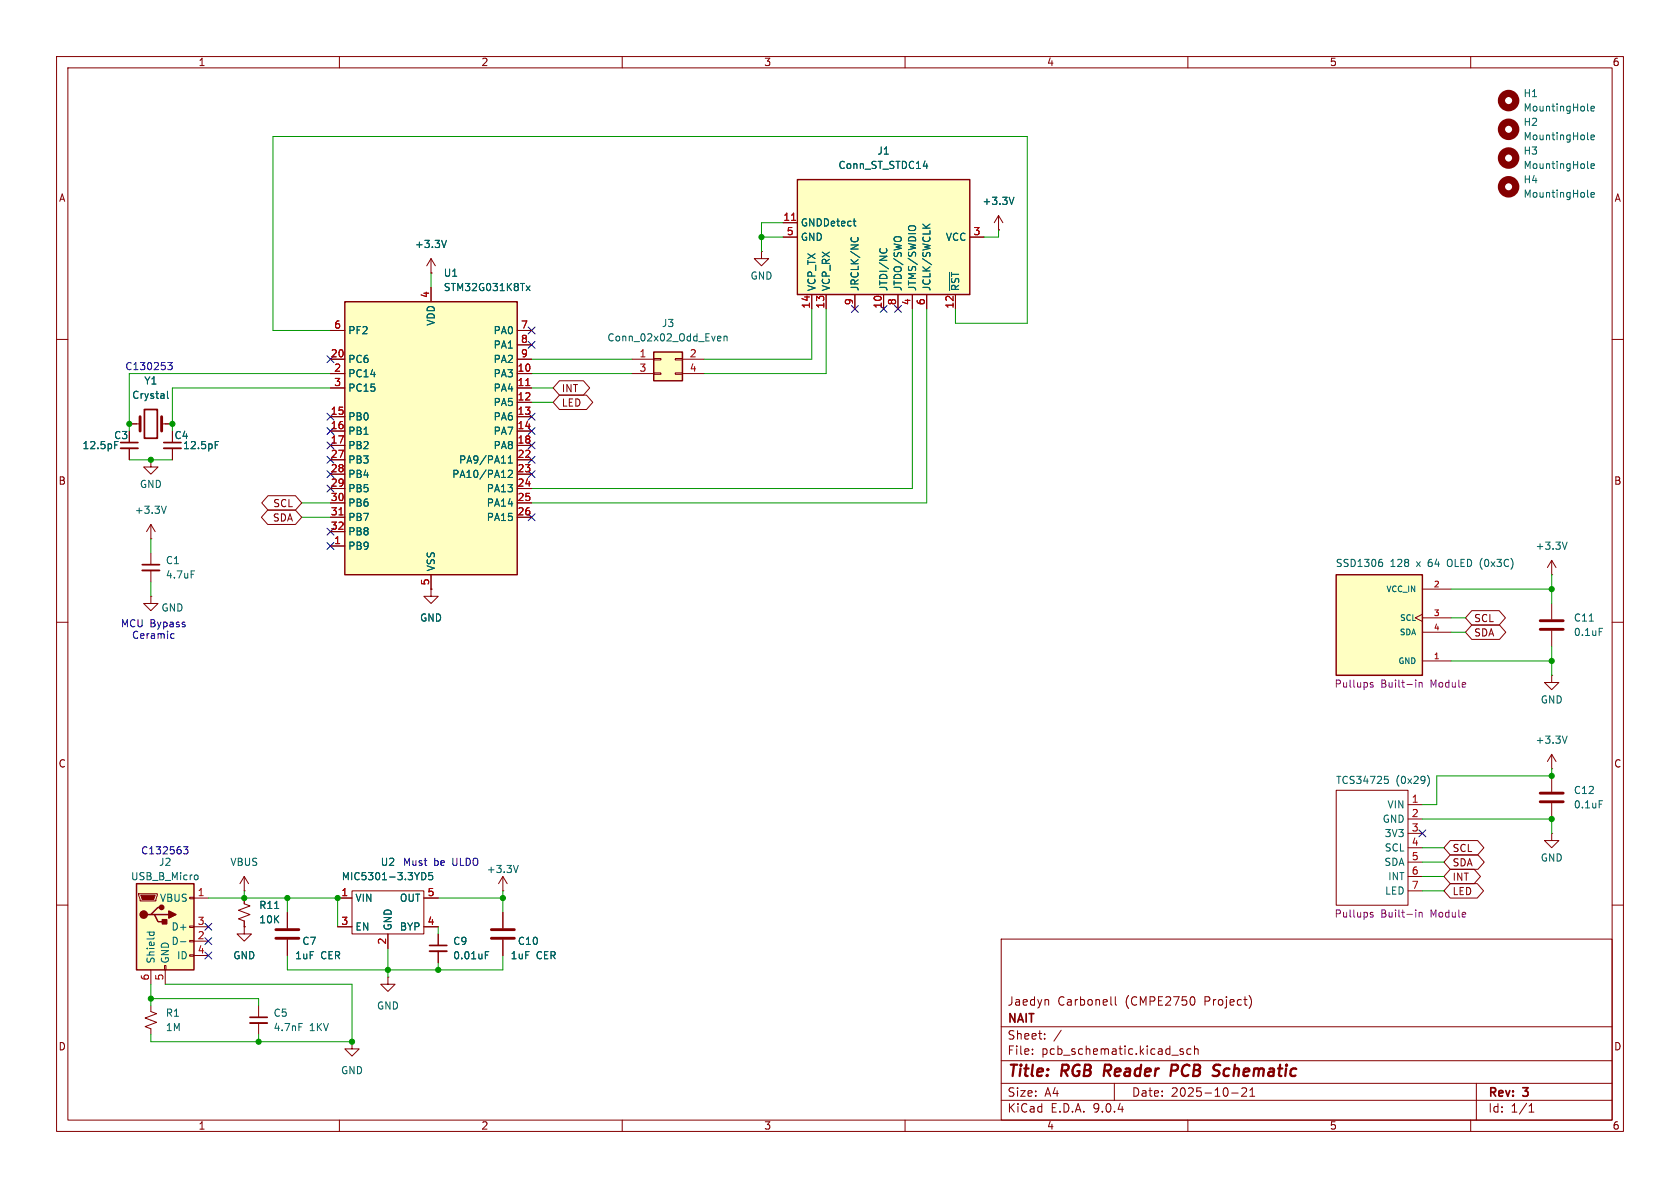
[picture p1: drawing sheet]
<svg xmlns="http://www.w3.org/2000/svg" width="297mm" height="210mm" viewBox="0 0 297 210" stroke-linecap="round" stroke-linejoin="round" font-family="sans-serif">
<g fill="none" stroke="#840000" stroke-width=".18">
<path d="M10 10h277v190h-277zM12 12h273v186h-273zM60 10v2M110 10v2M160 10v2M210 10v2M260 10v2M10 60h2M285 60h2M10 110h2M285 110h2M10 160h2"/>
<path d="M177 166h108v32h-108zM185.3 176.8l.1 .9M196.5 177.6l.1 .1M197.2 176.2v1.3l.2 .2M210.9 176.2a.94 .94 0 0 1 0 1.5M220.8 176a1.72 1.72 0 0 1 0 2.3M285 160h2M60 198v2M110 198v2M160 198v2M177 194.5h108M177 191.5h108"/>
<path d="M177 187.5h108M177 181.5h108M182.5 186.3v.1M182.5 185.5v.1M184.7 183.6v.1M184.7 182.8v.1M187.6 182.1l-1.3 2M197 191.5v3M209.2 185.5l-.4-.1-.2 .2 .1 .2 .5 .2v.3h-.6M210 198v2M210.5 185.5l-.4-.1-.3 .3v.4l.2 .2h.5M211.2 185.5l.2-.1 .3 .1 .1 .9"/>
<path d="M211.2 184.9v1.5M217.7 193.2h1.2M219.5 192.4l.6-.1 .2 .1 .1 .3-.9 1.1h.9M221 193.8h.8M221 192.7l.4-.4v1.5M260 198v2M261 191.5v6.5M270.3 196.6h.9M270.3 195.5l.4-.4v1.5"/>
</g>
<path d="M195.4 188.2l-.3 2M207.9 188.2h-.7l-.3 2M208 189.2l-1 .1M215.5 188.2l.2 .1" fill="none" stroke="#840000" stroke-width=".4"/>
<circle cx="266.7" cy="22.9" r="1.27" fill="none" stroke="#840000" stroke-width="1.3"/>
<path d="M280.7 24.5l.1 .2M281.3 24.3l.6-.1-.1-.3h-.4l-.1 .1v.6h.5" fill="none" stroke="#006464" stroke-width=".18"/>
<path d="M24.1 156.2h10.2v15.3h-10.2z" fill="#ffffc2"/>
<path d="M24.1 156.2h10.2v15.3h-10.2zM26.7 161.7h.6l.6 1.2h1.3M27.3 161.7h2.5M28.6 160.4h-.7l-1.2 1.3h-.7" fill="none" stroke="#840000" stroke-width=".25"/>
<g fill="none" stroke="#840000" stroke-width=".18">
<path d="M22.9 79.2v2.1M26.7 95.3h.1M26.7 81.3v1.3h1.2l-1.2 1.2-1.3-1.2h1.3M26.7 81.3h.1M26.7 92.7v2.6M26.7 97.8v2M26.7 92.7l-.8 1.3M26.7 92.7l.7 1.3M26.7 105.4v1.3h1.2l-1.2 1.3-1.3-1.3h1.3M26.7 105.4h.1M26.7 100.8v2.1M76.2 104.1v1.3h1.3l-1.3 1.3-1.3-1.3h1.3"/>
<path d="M76.2 104.1h.1M274.3 119.4v1.3h1.3l-1.3 1.2-1.3-1.2h1.3M274.3 119.4h.1M274.3 106.7v2.8M274.3 111.5v2.8M24.5 158h3.3v.2l-.2 1.1h-2.8zM33.5 158.6h.8v.3h-.8zM34.3 158.8h2.5M43.2 157.5h.1M43.2 158.8v1l1 .3-2 .8 2 .8-2 .7 1 .4v1M43.2 154.9l-.8 1.3M43.2 154.9l.7 1.3"/>
<path d="M43.2 154.9v2.6M88.9 157.5h.1M88.9 154.9l-.8 1.3M88.9 154.9l.8 1.3M88.9 154.9v2.6M26.7 171.5v2.5M29.1 170.7h.2v.8h-.2zM29.2 171.5v2.5M33.5 163.7h.8v.3h-.8zM33.5 166.2h.8v.3h-.8zM33.5 168.8h.8v.2h-.8zM34.3 163.8h2.5"/>
<path d="M34.3 166.4h2.5M34.3 168.9h2.5M43.2 163.8v1.3h1.2l-1.2 1.3-1.3-1.3h1.3M43.2 163.8h.1M68.6 172.7v1.3h1.2l-1.2 1.3-1.3-1.3h1.3M68.6 172.7h.1M88.9 161.3v2.8M88.9 166.1v2.8"/>
</g>
<path d="M24.9 158.2h2.5l-.2 .8h-2.1z" fill="#840000" stroke="#840000" stroke-width=".18"/>
<g fill="#840000" stroke="#840000" stroke-width=".25">
<path d="M28.7 162.6h.8v.7h-.8z"/>
<path d="M29.8 161l1.3 .7-1.3 .6z"/>
<circle cx="25.4" cy="161.7" r=".63"/>
<circle cx="28.6" cy="160.4" r=".38"/>
</g>
<path d="M20.3 78.7h.4M29.4 89.5l-.4 1.2M33.8 100.9h.6M281 109.8h.7M282.7 111.1h.6M34.6 154.7h.3l.1 .2v.5l-.4 .1M91.6 153l-.4 1.2M26 164.8h1.2M26.5 164.8l-.1 .3M27.2 164.8v.3M31.9 166.5h1M48.6 160.6h.7" fill="none" stroke="#006464" stroke-width=".18"/>
<path d="M21.3 78.2h3.1M25.1 99.8h3.1" fill="none" stroke="#840000" stroke-width=".3"/>
<path d="M21.3 79.2h3.1M25.1 100.8h3.1" fill="none" stroke="#840000" stroke-width=".33"/>
<path d="M272.3 109.7h4.1M272.3 111.3h4.1M86.9 165.9h4M86.9 164.3h4" fill="none" stroke="#840000" stroke-width=".51"/>
<path d="M236.2 101.6h15.3v17.8h-15.3z" fill="#ffffc2"/>
<path d="M236.2 101.6h15.3v17.8h-15.3z" fill="none" stroke="#840000" stroke-width=".25"/>
<path d="M251.5 108.6l-1.3 .6 1.3 .7M251.5 104.1h5M251.5 109.2h5M251.5 111.8h5M251.5 116.8h5" fill="none" stroke="#840000" stroke-width=".18"/>
<path d="M244 99.4h.2l.2 .2v.4l-.4 .1M244.1 98.9h.2" fill="none" stroke="#006464" stroke-width=".18"/>
<path d="M242.7 120.7l-.3-.1-.2 .2 .1 .2 .4 .1v.3h-.5M250.3 120.2v.1M250.3 120.6v.9M250.9 120.8l.2-.2 .3 .1v.8M250.9 120.6v.9" fill="none" stroke="#840084" stroke-width=".18"/>
<path d="M61 53.3h30.4v48.3h-30.4z" fill="#ffffc2"/>
<path d="M61 53.3h30.4v48.3h-30.4z" fill="none" stroke="#840000" stroke-width=".25"/>
<g fill="none" stroke="#840000" stroke-width=".18">
<path d="M176.5 38.1l-.7 1.3M176.5 38.1l.8 1.3M176.5 38.1v2.5M58.4 58.4h2.6M76.2 48.3h.1M76.2 45.7v2.6M76.2 50.8v2.5M76.2 45.7l-.8 1.3M76.2 45.7l.8 1.3M91.4 58.4h2.6M134.6 44.5v1.2h1.3l-1.3 1.3-1.3-1.3h1.3M134.6 44.5h.1"/>
<path d="M176.5 40.6h.1M58.4 63.5h2.6M58.4 66h2.6M58.4 68.6h2.6M58.4 73.7h2.6M58.4 76.2h2.6M58.4 78.7h2.6M91.4 63.5h2.6M91.4 66h2.6M91.4 68.6h2.6M91.4 73.7h2.6M91.4 76.2h2.6"/>
<path d="M91.4 78.7h2.6M91.4 61h2.6M91.4 71.1h2.6M58.4 81.3h2.6M58.4 83.8h2.6M58.4 86.4h2.6M58.4 88.9h2.6M58.4 91.4h2.6M58.4 94h2.6M58.4 96.5h2.6M91.4 81.3h2.6M91.4 83.8h2.6"/>
<path d="M91.4 86.4h2.6M91.4 88.9h2.6M91.4 91.4h2.6M274.3 99.1l-.7 1.2M274.3 99.1l.8 1.2M274.3 99.1v2.5M76.2 101.6v2.5M274.3 101.6h.1M274.3 135.9h.1M274.3 133.4v2.5M274.3 137.2v2.8M274.3 133.4l-.7 1.2"/>
<path d="M274.3 133.4l.8 1.2M274.3 142v2.8M50.8 161.3v2.8M50.8 166.1v2.8M62.2 184.2v1.2h1.3l-1.3 1.3-1.2-1.3h1.2M62.2 184.2h.1"/>
</g>
<path d="M93 68.2h.7M59.9 91h.8" fill="none" stroke="#a90000" stroke-width=".18"/>
<g fill="none" stroke="#006464" stroke-width=".18">
<path d="M280.7 19.4l.1 .2M281.3 19.2l.6-.1-.1-.3h-.4l-.1 .2v.6h.5M179.3 34.9l-.5 1.2M280.7 29.6l.1 .2M280.7 34.7l.1 .2M281.3 29.4l.6-.2-.1-.2-.4-.1-.1 .2v.6h.5M281.3 34.4l.6-.1-.1-.2-.4-.1-.1 .2v.6h.5M78.9 42.5l-.4 1.3M93 50.5l.7 .9M93.7 50.5l-.7 .9M89.9 81.9h.7M89.9 81l.3-.4v1.3"/>
<path d="M89.9 83.3l.4-.2 .3 .4-.8 .9h.8M277 95.8l-.4 1.3M277 130.1l-.4 1.3M282.7 141.5h.6"/>
</g>
<g fill="none" stroke="#840000" stroke-width="1.3">
<circle cx="266.7" cy="17.8" r="1.27"/>
<circle cx="266.7" cy="33" r="1.27"/>
<circle cx="266.7" cy="27.9" r="1.27"/>
</g>
<path d="M272.3 140.2h4.1M272.3 141.7h4.1M48.8 165.9h4M48.8 164.3h4" fill="none" stroke="#840000" stroke-width=".51"/>
<path d="M141 31.8h30.4v20.3h-30.4z" fill="#ffffc2"/>
<path d="M141 31.8h30.4v20.3h-30.4z" fill="none" stroke="#840000" stroke-width=".25"/>
<g fill="none" stroke="#840000" stroke-width=".18">
<path d="M138.4 39.4h2.6M138.4 41.9h2.6M143.5 52.1v2.5M146 52.1v2.5M151.1 52.1v2.5M156.2 52.1v2.5M158.7 52.1v2.5M161.3 52.1v2.5M163.8 52.1v2.5M168.9 52.1v2.5M171.4 41.9h2.6M22.9 74.9h1.9"/>
<path d="M28.6 74.9h1.9M30.5 79.2v2.1M236.2 139.7h12.7v20.3h-12.7zM248.9 142.2h2.6M248.9 144.8h2.6M248.9 147.3h2.6M248.9 149.9h2.6M248.9 152.4h2.6M248.9 154.9h2.6M248.9 157.5h2.6M26.7 177.8v1l1 .4-2 .8 2 .7-2 .8 1 .4v1"/>
</g>
<g fill="none" stroke="#006464" stroke-width=".18">
<path d="M150.8 39.1h.5M151.1 39.9h.2M163.1 39.6l.8 .7M163.2 29.4h.8M164.4 39.6l-.7 .6M150.6 42l-.2 .2 .1 .3M151.6 42l.1 .2-.1 .3M155.6 44l-.1 .3M156.7 44l.1 .3M167.9 48.1v3.2M29.6 69.2v1l.2 .2M38.1 78.7h.4"/>
<path d="M38.1 78h.6M244.8 137.2h.6M244.9 137.7h.3l.2 .3-.1 .4-.4 .1M252.3 137.1a1.46 1.46 0 0 1 0 1.9"/>
</g>
<path d="M139.9 39h.8" fill="none" stroke="#a90000" stroke-width=".18"/>
<path d="M25.5 72.4h2.3v5.1h-2.3zM29 78.2h3" fill="none" stroke="#840000" stroke-width=".3"/>
<path d="M29 79.2h3" fill="none" stroke="#840000" stroke-width=".33"/>
<path d="M24.8 73.7v2.5M28.6 73.7v2.5" fill="none" stroke="#840000" stroke-width=".51"/>
<path d="M242.7 161.3h-.3l-.2 .2 .1 .1 .4 .2v.3h-.5M250.3 160.9v.1M250.3 161.3v.8M250.9 161.4l.2-.1h.3v.8M250.9 161.3v.8" fill="none" stroke="#840084" stroke-width=".18"/>
<path d="M115.6 62.2h5v5.1h-5z" fill="#ffffc2"/>
<path d="M115.6 62.2h5v5.1h-5z" fill="none" stroke="#840000" stroke-width=".25"/>
<g fill="none" stroke="#840000" stroke-width=".18">
<path d="M138.4 39.4h2.6M58.4 58.4h2.6M76.2 48.3h.1M76.2 50.8v2.5M91.4 58.4h2.6M138.4 41.9h2.6M143.5 52.1v2.5M146 52.1v2.5M151.1 52.1v2.5M156.2 52.1v2.5M158.7 52.1v2.5M161.3 52.1v2.5"/>
<path d="M163.8 52.1v2.5M168.9 52.1v2.5M171.4 41.9h2.6M176.5 40.6h.1M22.9 74.9h1.2M22.9 79.2v2.1M29.2 74.9h1.3M30.5 79.2v2.1M58.4 63.5h2.6M58.4 66h2.6M58.4 68.6h2.6M58.4 73.7h2.6"/>
<path d="M58.4 76.2h2.6M58.4 78.7h2.6M91.4 63.5h2.6M91.4 66h2.6M91.4 68.6h2.6M91.4 73.7h2.6M91.4 76.2h2.6M91.4 78.7h2.6M91.4 61h2.6M91.4 71.1h2.6M98.9 69.8h4.8l1.1 1.3-1.1 1.3h-4.8l-1.1-1.3zM98.9 67.3h4.2l1.1 1.3-1.1 1.3h-4.2l-1.1-1.3z"/>
<path d="M111.8 63.5h3.8M111.8 66h3.8M115.6 63.4h1.2v.2h-1.2zM115.6 65.9h1.2v.3h-1.2zM119.4 63.4h1.2v.2h-1.2zM119.4 65.9h1.2v.3h-1.2zM120.6 63.5h3.9M120.6 66h3.9M47.3 90.2h4.9l1.1 1.2-1.1 1.3h-4.9l-1.1-1.3zM47.4 87.6h4.8l1.1 1.3-1.1 1.3h-4.8l-1.1-1.3zM58.4 81.3h2.6M58.4 83.8h2.6"/>
<path d="M58.4 86.4h2.6M58.4 88.9h2.6M58.4 91.4h2.6M58.4 94h2.6M58.4 96.5h2.6M91.4 81.3h2.6M91.4 83.8h2.6M91.4 86.4h2.6M91.4 88.9h2.6M91.4 91.4h2.6M76.2 104.1h.1M76.2 101.6v2.5"/>
<path d="M260.2 107.9h4.8l1.1 1.3-1.1 1.3h-4.8l-1.1-1.3zM260.2 110.5h4.9l1.1 1.3-1.1 1.2h-4.9l-1.1-1.2zM43.2 158.8v1M59.7 158.8h2.5M62.2 157.5h12.7v7.6h-12.7zM74.9 158.8h2.6M256.4 153.7h4.2l1.1 1.2-1.1 1.3h-4.2l-1.1-1.3zM256.4 148.6h4.8l1.1 1.3-1.1 1.2h-4.8l-1.1-1.2zM256.4 156.2h4.8l1.1 1.3-1.1 1.3h-4.8l-1.1-1.3zM256.4 151.1h4.9l1.1 1.3-1.1 1.3h-4.9l-1.1-1.3zM274.3 147.3v1.3h1.3l-1.3 1.3-1.3-1.3h1.3M274.3 147.3h.1"/>
<path d="M43.2 163.8h.1M43.2 162.8v1M45.7 177.8v2M50.8 161.3v2.8M50.8 166.1v2.8M59.7 163.8h2.5M68.6 165.1v2.5M74.9 163.8h2.6M77.5 165.1v2M77.5 168.1v2.1M88.9 161.3v2.8M88.9 166.1v2.8"/>
<path d="M45.7 180.8v2.1"/>
</g>
<g fill="none" stroke="#006464" stroke-width=".18">
<path d="M150.8 39.1h.5M151.1 39.9h.2M163.1 39.6l.8 .7M163.2 29.4h.8M164.4 39.6l-.7 .6M179.3 34.9l-.5 1.2M78.9 42.5l-.4 1.3M93 50.5l.7 .9M93.7 50.5l-.7 .9M127 59.4l.4 .1 .1 .2-.7 .1M128 59.5l.2-.1 .3 .1v.8M128 59.4v.9"/>
<path d="M150.6 42l-.2 .2 .1 .3M151.6 42l.1 .2-.1 .3M155.6 44l-.1 .3M156.7 44l.1 .3M167.9 48.1v3.2M20.3 78.7h.4M29.6 69.2v1l.2 .2M38.1 78.7h.4M38.1 78h.6M127.4 60.2l-.4 .1M89.9 81.9h.7M89.9 81l.3-.4v1.3"/>
<path d="M89.9 83.3l.4-.2 .3 .4-.8 .9h.8M74.6 154.2a.64 .64 0 0 1 .7 .7 .64 .64 0 0 1-.7 .6zM76.4 154.2h-.6v.7l.2-.2 .4 .1 .1 .2-.1 .4-.1 .1-.5-.1M48.6 160.6h.7M85.8 168.8h.4M85.8 168.2h.6M52.8 180.9h.7"/>
</g>
<path d="M44.2 179.8h3M75.9 167.1h3.1" fill="none" stroke="#840000" stroke-width=".3"/>
<path d="M75.9 168.1h3.1M44.2 180.8h3" fill="none" stroke="#840000" stroke-width=".33"/>
<g fill="none" stroke="#009600" stroke-width=".18">
<path d="M138.4 39.4h-3.8v5.1M76.2 48.3v2.5M134.6 41.9h3.8M143.5 54.6v8.9h-19M146 54.6v11.4h-21.5M161.3 54.6v31.8h-67.3M163.8 54.6v34.3h-69.8M168.9 54.6v2.6h12.7v-33.1h-133.3v34.3h10.1M176.5 40.6v1.3h-2.5M58.4 66h-35.5v10.2M58.4 68.6h-27.9v7.6M94 66h17.8"/>
<path d="M94 68.6h3.8M94 63.5h17.8M94 71.1h3.8M22.9 81.3h7.6M26.7 95.3v2.5M53.3 88.9h5.1M53.3 91.4h5.1M26.7 102.9v2.5M256.5 104.1h17.8M256.5 109.2h2.6M256.5 116.8h17.8M256.5 111.8h2.6"/>
<path d="M274.3 101.6v5.1M274.3 114.3v5.1M274.3 135.9v1.3h-20.3v5h-2.5M36.8 158.8h22.9v5M43.2 157.5v1.3M50.8 158.8v2.5M77.5 158.8h11.4M88.9 157.5v3.8M251.5 144.8h22.8v2.5M251.5 152.4h3.8M251.5 157.5h3.8M251.5 149.9h3.8"/>
<path d="M251.5 154.9h3.8M26.7 174v3.8M26.7 176.5h19v1.3M29.2 174h33v10.2h-35.5v-1.3M50.8 168.9v2.6h38.1v-2.6M68.6 167.6v5.1M77.5 163.8v1.3M77.5 170.2v1.3M45.7 182.9v1.3"/>
</g>
<g fill="none" stroke="#000084" stroke-width=".18">
<path d="M93.4 57.8l1.2 1.2M94.6 57.8l-1.2 1.2M150.5 54l1.2 1.2M151.7 54l-1.2 1.2M155.6 54l1.2 1.2M156.8 54l-1.2 1.2M158.1 54l1.3 1.2M159.4 54l-1.3 1.2M57.8 78.1l1.2 1.2M57.8 62.9l1.2 1.2M57.8 73.1l1.2 1.2M57.8 75.6l1.2 1.2"/>
<path d="M59 78.1l-1.2 1.2M59 62.9l-1.2 1.2M59 73.1l-1.2 1.2M59 75.6l-1.2 1.2M93.4 60.4l1.2 1.2M93.4 78.1l1.2 1.2M93.4 75.6l1.2 1.2M93.4 73.1l1.2 1.2M94.6 60.4l-1.2 1.2M94.6 78.1l-1.2 1.2M94.6 75.6l-1.2 1.2M94.6 73.1l-1.2 1.2"/>
<path d="M57.8 95.9l1.2 1.2M57.8 93.4l1.2 1.2M57.8 83.2l1.2 1.2M57.8 80.7l1.2 1.2M57.8 85.8l1.2 1.2M59 95.9l-1.2 1.2M59 93.4l-1.2 1.2M59 83.2l-1.2 1.2M59 80.7l-1.2 1.2M59 85.8l-1.2 1.2M93.4 80.7l1.2 1.2M93.4 90.8l1.2 1.2"/>
<path d="M93.4 83.2l1.2 1.2M94.6 80.7l-1.2 1.2M94.6 90.8l-1.2 1.2M94.6 83.2l-1.2 1.2M250.9 146.7l1.2 1.2M252.1 146.7l-1.2 1.2M36.2 168.3l1.2 1.2M36.2 165.8l1.2 1.2M36.2 163.2l1.2 1.2M37.4 168.3l-1.2 1.2M37.4 165.8l-1.2 1.2M37.4 163.2l-1.2 1.2"/>
</g>
<path d="M29.7 64.1h.7l-.4 .5 .4 .1v.5l-.2 .2-.5-.1M30.8 112.8l-.4 .1M32.4 149.7h.8l-.4 .5 .4 .1v.5l-.2 .2-.5-.1" fill="none" stroke="#0000c2" stroke-width=".18"/>
<path d="M139.9 39h.8M93 68.2h.7M59.9 91h.8" fill="none" stroke="#a90000" stroke-width=".18"/>
<g fill="#009600" stroke="#009600" stroke-width=".18">
<circle cx="274.3" cy="104.1" r=".46"/>
<circle cx="274.3" cy="116.8" r=".46"/>
<circle cx="274.3" cy="144.8" r=".46"/>
<circle cx="274.3" cy="137.2" r=".46"/>
<circle cx="26.7" cy="81.3" r=".46"/>
<circle cx="22.9" cy="74.9" r=".46"/>
<circle cx="30.5" cy="74.9" r=".46"/>
<circle cx="134.6" cy="41.9" r=".46"/>
<circle cx="43.2" cy="158.8" r=".46"/>
<circle cx="50.8" cy="158.8" r=".46"/>
<circle cx="59.7" cy="158.8" r=".46"/>
<circle cx="45.7" cy="184.2" r=".46"/>
<circle cx="26.7" cy="176.5" r=".46"/>
<circle cx="88.9" cy="158.8" r=".46"/>
<circle cx="68.6" cy="171.5" r=".46"/>
<circle cx="62.2" cy="184.2" r=".46"/>
<circle cx="77.5" cy="171.5" r=".46"/>
</g>
<g font-size="2.8" fill="#840000">
<text x="178" y="190.9">Title:</text>
<text x="187.7" y="190.9">RGB</text>
<text x="196" y="190.9">Reader</text>
<text x="208.6" y="190.9">PCB</text>
<text x="216.9" y="190.9">Schematic</text>
</g>
<g font-size="2.1" fill="#840000">
<text x="178" y="178">Jaedyn</text>
<text x="186.9" y="178">Carbonell</text>
<text x="199" y="178">(CMPE2750</text>
<text x="213" y="178">Project)</text>
<text x="178" y="184">Sheet:</text>
<text x="178" y="181.2">NAIT</text>
<text x="178" y="186.7">File:</text>
<text x="184.1" y="186.7">pcb_schematic.kicad_sch</text>
<text x="178" y="196.9">KiCad</text>
<text x="178" y="194.1">Size:</text>
<text x="184.7" y="194.1">A4</text>
<text x="185.7" y="196.9">E.D.A.</text>
<text x="193.3" y="196.9">9.0.4</text>
<text x="200" y="194.1">Date:</text>
<text x="207" y="194.1">2025-10-21</text>
<text x="263" y="194.3">Rev:</text>
<text x="263" y="196.9">Id:</text>
<text x="267.1" y="196.9">1/1</text>
<text x="269.4" y="194.3">3</text>
</g>
<g font-size="1.8" fill="#840000">
<text x="35" y="11.9">1</text>
<text x="85" y="11.9">2</text>
<text x="135" y="11.9">3</text>
<text x="185" y="11.9">4</text>
<text x="235" y="11.9">5</text>
<text x="285" y="11.9">6</text>
<text x="10.3" y="35.9">A</text>
<text x="285.3" y="35.9">A</text>
<text x="99.2" y="69.5">INT</text>
<text x="20.1" y="77.8">C3</text>
<text x="30.7" y="77.8">C4</text>
<text x="99.2" y="72.1">LED</text>
<text x="10.3" y="85.9">B</text>
<text x="48.2" y="89.9">SCL</text>
<text x="285.3" y="85.9">B</text>
<text x="48.1" y="92.4">SDA</text>
<text x="260.5" y="110.2">SCL</text>
<text x="260.5" y="112.7">SDA</text>
<text x="10.3" y="135.9">C</text>
<text x="285.3" y="135.9">C</text>
<text x="256.7" y="155.9">INT</text>
<text x="256.7" y="150.8">SCL</text>
<text x="256.7" y="153.4">SDA</text>
<text x="256.7" y="158.4">LED</text>
<text x="10.3" y="185.9">D</text>
<text x="285.3" y="185.9">D</text>
<text x="35" y="199.9">1</text>
<text x="85" y="199.9">2</text>
<text x="135" y="199.9">3</text>
<text x="185" y="199.9">4</text>
<text x="235" y="199.9">5</text>
<text x="285" y="199.9">6</text>
</g>
<g font-size="1.8" fill="#006464">
<text x="269.2" y="17.4">H1</text>
<text x="269.2" y="22.5">H2</text>
<text x="269.2" y="19.9">MountingHole</text>
<text x="155" y="27.5">J1</text>
<text x="269.2" y="25">MountingHole</text>
<text x="269.2" y="27.5">H3</text>
<text x="148.1" y="30.1">Conn_ST_STDC14</text>
<text x="269.2" y="30.1">MountingHole</text>
<text x="269.2" y="32.6">H4</text>
<text x="269.2" y="35.2">MountingHole</text>
<text x="141.5" y="40.2">GNDDetect</text>
<text x="173.6" y="36.4">+3.3V</text>
<text x="73.3" y="44">+3.3V</text>
<text x="141.5" y="42.8">GND</text>
<text x="167.1" y="42.8">VCC</text>
<text x="78.4" y="49.1">U1</text>
<text x="78.4" y="51.7">STM32G031K8Tx</text>
<text x="132.6" y="49.6">GND</text>
<text x="144.4" y="51.6" transform="rotate(-90 144.4 51.6)">VCP_TX</text>
<text x="146.9" y="51.6" transform="rotate(-90 146.9 51.6)">VCP_RX</text>
<text x="152" y="51.6" transform="rotate(-90 152 51.6)">JRCLK/NC</text>
<text x="157.1" y="51.6" transform="rotate(-90 157.1 51.6)">JTDI/NC</text>
<text x="159.6" y="51.6" transform="rotate(-90 159.6 51.6)">JTDO/SWO</text>
<text x="162.2" y="51.6" transform="rotate(-90 162.2 51.6)">JTMS/SWDIO</text>
<text x="164.7" y="51.6" transform="rotate(-90 164.7 51.6)">JCLK/SWCLK</text>
<text x="169.8" y="51.6" transform="rotate(-90 169.8 51.6)">~{RST}</text>
<text x="61.5" y="59.3">PF2</text>
<text x="77.1" y="57.7" transform="rotate(-90 77.1 57.7)">VDD</text>
<text x="87.2" y="59.3">PA0</text>
<text x="116.9" y="58">J3</text>
<text x="61.5" y="64.4">PC6</text>
<text x="87.2" y="61.8">PA1</text>
<text x="87.2" y="64.4">PA2</text>
<text x="107.3" y="60.6">Conn_02x02_Odd_Even</text>
<text x="23.3" y="70.7">Crystal</text>
<text x="25.4" y="68.2">Y1</text>
<text x="61.5" y="66.9">PC14</text>
<text x="61.5" y="69.4">PC15</text>
<text x="87.2" y="66.9">PA3</text>
<text x="87.2" y="69.4">PA4</text>
<text x="87.2" y="72">PA5</text>
<text x="61.5" y="74.5">PB0</text>
<text x="61.5" y="77.1">PB1</text>
<text x="87.2" y="74.5">PA6</text>
<text x="87.2" y="77.1">PA7</text>
<text x="14.5" y="79.6">12.5pF</text>
<text x="32.3" y="79.6">12.5pF</text>
<text x="61.5" y="79.6">PB2</text>
<text x="61.5" y="82.1">PB3</text>
<text x="81.1" y="82.1">PA9/PA11</text>
<text x="87.2" y="79.6">PA8</text>
<text x="24.6" y="86.5">GND</text>
<text x="61.5" y="84.7">PB4</text>
<text x="61.5" y="87.2">PB5</text>
<text x="61.5" y="89.8">PB6</text>
<text x="79.8" y="84.7">PA10/PA12</text>
<text x="86" y="87.2">PA13</text>
<text x="86" y="89.8">PA14</text>
<text x="23.7" y="91">+3.3V</text>
<text x="61.5" y="92.3">PB7</text>
<text x="61.5" y="94.8">PB8</text>
<text x="86" y="92.3">PA15</text>
<text x="29.2" y="99.9">C1</text>
<text x="61.5" y="97.4">PB9</text>
<text x="77.1" y="101.1" transform="rotate(-90 77.1 101.1)">VSS</text>
<text x="236" y="100.4">SSD1306</text>
<text x="245.8" y="100.4">128</text>
<text x="250.6" y="100.4">x</text>
<text x="252.8" y="100.4">64</text>
<text x="256.4" y="100.4">OLED (0x3C)</text>
<text x="271.4" y="97.4">+3.3V</text>
<text x="29.2" y="102.5">4.7uF</text>
<text x="28.4" y="108.3">GND</text>
<text x="74.2" y="110.1">GND</text>
<text x="278.1" y="110.1">C11</text>
<text x="278.1" y="112.6">0.1uF</text>
<text x="272.3" y="124.6">GND</text>
<text x="271.4" y="131.7">+3.3V</text>
<text x="236.1" y="138.8">TCS34725</text>
<text x="245.2" y="143.1">VIN</text>
<text x="246.8" y="138.8">(0x29)</text>
<text x="278.1" y="140.6">C12</text>
<text x="278.1" y="143.1">0.1uF</text>
<text x="244.3" y="145.6">GND</text>
<text x="244.7" y="148.2">3V3</text>
<text x="23.1" y="155.8">USB_B_Micro</text>
<text x="28" y="153.3">J2</text>
<text x="40.6" y="153.3">VBUS</text>
<text x="60.3" y="155.8">MIC5301-3.3YD5</text>
<text x="67.2" y="153.3">U2</text>
<text x="86" y="154.5">+3.3V</text>
<text x="244.6" y="153.3">SDA</text>
<text x="244.7" y="150.7">SCL</text>
<text x="245.3" y="155.8">INT</text>
<text x="272.3" y="152.5">GND</text>
<text x="28.2" y="159.6">VBUS</text>
<text x="45.7" y="160.9">R11</text>
<text x="62.7" y="159.6">VIN</text>
<text x="70.6" y="159.6">OUT</text>
<text x="244.8" y="158.3">LED</text>
<text x="30.2" y="164.7">D+</text>
<text x="30.2" y="167.2">D-</text>
<text x="45.7" y="163.4">10K</text>
<text x="53.3" y="167.2">C7</text>
<text x="62.7" y="164.7">EN</text>
<text x="69.4" y="164.6" transform="rotate(-90 69.4 164.6)">GND</text>
<text x="70.6" y="164.7">BYP</text>
<text x="80" y="167.2">C9</text>
<text x="91.4" y="167.2">C10</text>
<text x="27.5" y="170.4" transform="rotate(-90 27.5 170.4)">Shield</text>
<text x="30.1" y="170.4" transform="rotate(-90 30.1 170.4)">GND</text>
<text x="31.2" y="169.8">ID</text>
<text x="41.1" y="169.8">GND</text>
<text x="52.1" y="169.8">1uF</text>
<text x="56.7" y="169.8">CER</text>
<text x="80" y="169.8">0.01uF</text>
<text x="90.2" y="169.8">1uF</text>
<text x="94.8" y="169.8">CER</text>
<text x="29.2" y="179.9">R1</text>
<text x="48.3" y="179.9">C5</text>
<text x="66.5" y="178.7">GND</text>
<text x="29.2" y="182.5">1M</text>
<text x="48.3" y="182.5">4.7nF</text>
<text x="54.7" y="182.5">1KV</text>
<text x="60.2" y="190.1">GND</text>
</g>
<g font-size="1.8" fill="#a90000">
<text x="138.4" y="39.1">11</text>
<text x="139" y="41.7">5</text>
<text x="172" y="41.7">3</text>
<text x="75.9" y="52.8" transform="rotate(-90 75.9 52.8)">4</text>
<text x="59" y="58.2">6</text>
<text x="92" y="58.2">7</text>
<text x="143.3" y="54.7" transform="rotate(-90 143.3 54.7)">14</text>
<text x="145.8" y="54.7" transform="rotate(-90 145.8 54.7)">13</text>
<text x="150.9" y="54" transform="rotate(-90 150.9 54)">9</text>
<text x="156" y="54.7" transform="rotate(-90 156 54.7)">10</text>
<text x="158.5" y="54" transform="rotate(-90 158.5 54)">8</text>
<text x="161" y="54" transform="rotate(-90 161 54)">4</text>
<text x="163.6" y="54" transform="rotate(-90 163.6 54)">6</text>
<text x="168.7" y="54.7" transform="rotate(-90 168.7 54.7)">12</text>
<text x="58.4" y="63.2">20</text>
<text x="59" y="65.8">2</text>
<text x="91.4" y="65.8">10</text>
<text x="92" y="60.7">8</text>
<text x="92" y="63.2">9</text>
<text x="113" y="63.2">1</text>
<text x="113" y="65.8">3</text>
<text x="121.8" y="63.2">2</text>
<text x="121.8" y="65.8">4</text>
<text x="59" y="68.3">3</text>
<text x="91.4" y="68.3">11</text>
<text x="91.4" y="70.9">12</text>
<text x="58.4" y="73.4">15</text>
<text x="58.4" y="75.9">16</text>
<text x="91.4" y="73.4">13</text>
<text x="91.4" y="75.9">14</text>
<text x="58.4" y="78.5">17</text>
<text x="58.4" y="81">27</text>
<text x="58.4" y="83.6">28</text>
<text x="91.4" y="78.5">18</text>
<text x="91.4" y="81">22</text>
<text x="91.4" y="83.6">23</text>
<text x="58.4" y="86.1">29</text>
<text x="58.4" y="88.6">30</text>
<text x="91.4" y="86.1">24</text>
<text x="91.4" y="88.6">25</text>
<text x="58.4" y="91.2">31</text>
<text x="58.4" y="93.7">32</text>
<text x="91.4" y="91.2">26</text>
<text x="59" y="96.3">1</text>
<text x="75.9" y="103.6" transform="rotate(-90 75.9 103.6)">5</text>
<text x="249.5" y="142">1</text>
<text x="249.5" y="144.5">2</text>
<text x="249.5" y="147.1">3</text>
<text x="249.5" y="149.6">4</text>
<text x="249.5" y="152.1">5</text>
<text x="249.5" y="154.7">6</text>
<text x="34.9" y="158.5">1</text>
<text x="60.3" y="158.5">1</text>
<text x="75.5" y="158.5">5</text>
<text x="249.5" y="157.2">7</text>
<text x="34.9" y="163.6">3</text>
<text x="34.9" y="166.1">2</text>
<text x="60.3" y="163.6">3</text>
<text x="68.3" y="167.1" transform="rotate(-90 68.3 167.1)">2</text>
<text x="75.5" y="163.6">4</text>
<text x="26.4" y="173.4" transform="rotate(-90 26.4 173.4)">6</text>
<text x="29" y="173.4" transform="rotate(-90 29 173.4)">5</text>
<text x="34.9" y="168.7">4</text>
</g>
<g font-size="1.8" fill="#0000c2">
<text x="22.1" y="65.6">C130253</text>
<text x="21.3" y="111.1">MCU Bypass</text>
<text x="23.2" y="113.1">Ceramic</text>
<text x="24.8" y="151.2">C132563</text>
<text x="71.1" y="153.3">Must</text>
<text x="76.7" y="153.3">be</text>
<text x="80.1" y="153.3">ULDO</text>
</g>
<g font-size="1.8" fill="#840084">
<text x="235.8" y="121.8">Pullups</text>
<text x="244.1" y="121.8">Built-in</text>
<text x="253" y="121.8">Module</text>
<text x="235.8" y="162.4">Pullups</text>
<text x="244.1" y="162.4">Built-in</text>
<text x="253" y="162.4">Module</text>
</g>
<g font-size="1.4" fill="#006464">
<text x="245" y="104.9">VCC_IN</text>
<text x="247.3" y="112.5">SDA</text>
<text x="247.4" y="110">SCL</text>
<text x="247.1" y="117.6">GND</text>
</g>
<g font-size="1.4" fill="#a90000">
<text x="253.4" y="103.9">2</text>
<text x="253.4" y="109">3</text>
<text x="253.4" y="111.5">4</text>
<text x="253.4" y="116.6">1</text>
</g>
</svg>
